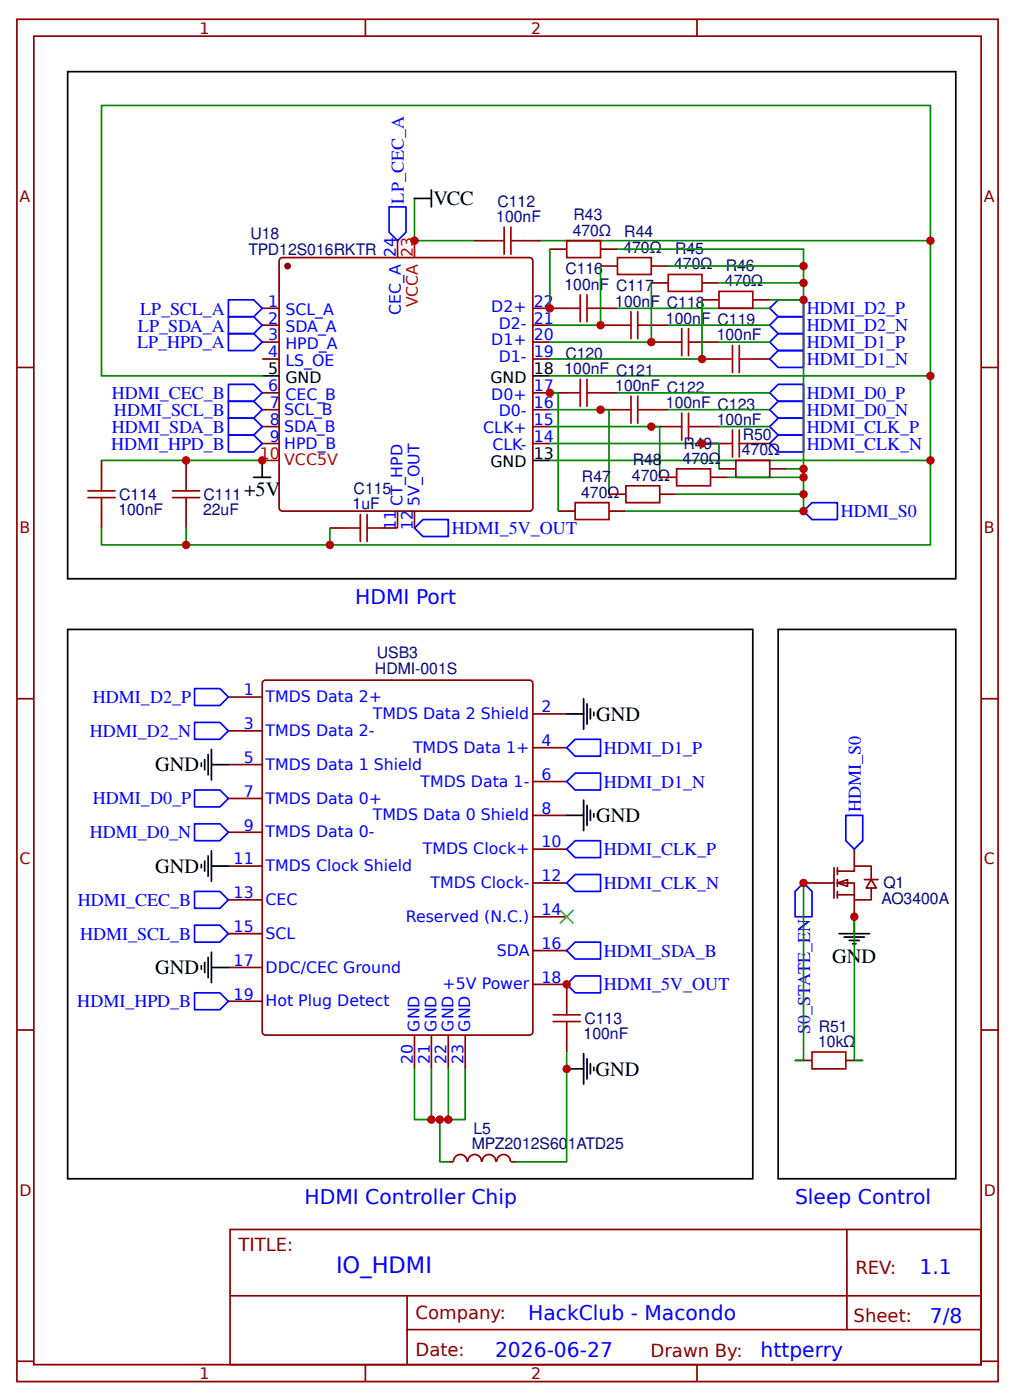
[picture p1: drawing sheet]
<svg xmlns="http://www.w3.org/2000/svg" width="159mm" height="219mm" viewBox="0 0 159 219" stroke-linecap="round" stroke-linejoin="round" font-family="sans-serif">
<g fill="none" stroke="#800" stroke-width=".26">
<path d="M2.6 3h153.5v213.3h-153.5zM5.3 5.7h148.2v207.9h-148.2zM57.1 3v2.7M109 3v2.7M62.2 37.7v2.6M74.1 37.7h2.6M82 37.7h2.7M86 39h2.6M93.9 39h2.7M2.6 57.5h2.7M41 48.3h2.7M41 50.9h2.7"/>
<path d="M41 53.6h2.7M41 56.2h2.7M43.9 40.4l38.9-.1 .5 .3v38.9l-.2 .4-38.9 .1-.5-.3v-38.8zM83.3 48.3h5.3M83.3 50.9h2.7M83.3 53.6h2.7M83.3 56.2h2.7M93.9 48.3h2.7M93.9 50.9h2.7M93.9 41.6h2.7M101.9 50.9h2.6M101.9 53.6h2.6"/>
<path d="M101.9 41.6h2.6M101.9 44.3h2.6M109.8 53.6h2.6M109.8 56.2h2.6M109.8 44.3h2.6M109.8 46.9h2.6M117.7 56.2h2.7M117.7 46.9h2.7M153.5 57.5h2.6M15.9 72.1v2.6M29.1 72.1v2.6M41 61.5h2.7"/>
<path d="M41 64.1h2.7M41 66.8h2.7M41 69.4h2.7M83.3 61.5h5.3M83.3 64.1h2.7M83.3 66.8h2.7M83.3 69.4h2.7M93.9 61.5h2.7M93.9 64.1h2.7M95.2 77.4h2.7M101.9 64.1h2.6M101.9 66.8h2.6"/>
<path d="M103.2 77.4h2.6M103.2 74.7h2.6M109.8 66.8h2.6M109.8 69.4h2.6M111.1 74.7h2.7M112.4 73.4h2.7M117.7 69.4h2.7M120.4 73.4h2.6M15.9 80v2.7M29.1 80v2.7M51.6 82.7h2.6M62.2 80v2.7h-2.7"/>
<path d="M64.8 80v2.7M87.3 80h2.7M95.2 80h2.7M2.6 109.4h2.7M35.7 109.1h5.3M35.7 114.4h5.3M35.7 119.7h5.3M41.3 106.5h41.5l.5 .2v54.8l-.2 .5h-41.6l-.4-.2-.1-54.8zM83.3 111.8h5.3M83.3 117.1h5.3M153.5 109.4h2.6M35.7 125h5.3"/>
<path d="M35.7 130.3h5.3M35.7 135.6h5.3M83.3 122.3h5.3M83.3 127.6h5.3M83.3 132.9h5.3M83.3 138.2h5.3M35.7 140.9h5.3M35.7 146.2h5.3M35.7 151.4h5.3M35.7 156.7h5.3M83.3 143.5h5.3M83.3 148.8h5.3"/>
<path d="M83.3 154.1h5.3v2.6M2.6 161.2h2.7M64.8 162v5.3M67.5 162v5.3M70.1 162v5.3M72.8 162v5.3M88.6 162v2.7M153.5 161.2h2.6M36 192.5h117.5v21.1h-117.5zM70.1 181.9h.8M70.9 181.9a1.06 1.06 0 0 1 1.1-1.2 1.06 1.06 0 0 1 1 1.2M73.2 181.9a1.06 1.06 0 0 1 1-1.2 1.06 1.06 0 0 1 1.1 1.2"/>
<path d="M75.4 181.9a1.06 1.06 0 0 1 1.1-1.2 1.06 1.06 0 0 1 1 1.2M77.7 181.9a1.06 1.06 0 0 1 1.1-1.2 1.06 1.06 0 0 1 1 1.2M79.9 181.9h.8M132.5 192.5v15.6M2.6 213.1h2.7M36 202.8h117.4M57.1 213.6v2.7M63.7 208.1h89.7M63.7 202.8v10.6M109 213.6v2.7M153.5 213.1h2.6"/>
</g>
<circle cx="45" cy="41.6" r=".4" fill="#800" stroke="#800" stroke-width=".26"/>
<g fill="none" stroke="#000" stroke-width=".26">
<path d="M10.6 11.2h138.9v79.4h-138.9zM64.8 31.1h2.7M67.5 29.7v2.7M41 58.8h2.7M83.3 58.8h2.7M39.7 74.7h2.6M41 72.1v2.6M83.3 72.1h2.7M10.6 98.5h107.1v86h-107.1zM31.5 119.4v.6M32 118.9v1.6M32.5 118.1v3.2"/>
<path d="M33.1 119.7h2.6M33.1 117.3v4.8M88.6 111.8h2.7M91.3 109.4v4.7M91.8 110.2v3.1M92.3 111v1.6M92.9 111.5v.5M31.5 135.3v.5M32 134.8v1.6M32.5 134v3.2M33.1 133.2v4.8M33.1 135.6h2.6"/>
<path d="M88.6 127.6h2.7M91.3 125.3v4.7M91.8 126v3.2M92.3 126.8v1.6M92.9 127.4v.5M31.5 151.2v.5M32 150.7v1.5M32.5 149.9v3.1M33.1 149.1v4.7M33.1 151.4h2.6M88.6 167.3h2.7M91.3 164.9v4.8"/>
<path d="M91.8 165.7v3.2M92.3 166.5v1.6M92.9 167.1v.5"/>
</g>
<path d="M64.8 37.7v2.6M41 72.1h2.7" fill="none" stroke="#f00" stroke-width=".26"/>
<g fill="none" stroke="#00f" stroke-width=".26">
<path d="M60.9 32.4h2.6v4l-1.3 1.3-1.3-1.3zM35.7 46.9h4l1.3 1.4-1.3 1.3h-4zM35.7 49.6h4l1.3 1.3-1.3 1.3h-4zM35.7 52.2h4l1.3 1.4-1.3 1.3h-4zM120.4 48.3l1.3-1.4h4v2.7h-4zM120.4 50.9l1.3-1.3h4v2.6h-4zM120.4 53.6l1.3-1.4h4v2.7h-4zM120.4 56.2l1.3-1.3h4v2.6h-4zM35.7 62.8h4l1.3 1.3-1.3 1.4h-4zM35.7 65.5h4l1.3 1.3-1.3 1.3h-4zM35.7 68.1h4l1.3 1.3-1.3 1.3h-4zM35.7 60.2h4l1.3 1.3-1.3 1.3h-4z"/>
<path d="M120.4 61.5l1.3-1.3h4v2.6h-4zM120.4 64.1l1.3-1.3h4v2.7h-4zM120.4 66.8l1.3-1.3h4v2.6h-4zM120.4 69.4l1.3-1.3h4v2.6h-4zM64.8 82.7l1.3-1.4h4v2.7h-4zM125.7 80l1.3-1.3h4v2.6h-4zM30.4 107.8h4l1.3 1.3-1.3 1.3h-4zM30.4 113.1h4l1.3 1.3-1.3 1.3h-4zM88.6 117.1l1.4-1.4h3.9v2.7h-3.9zM30.4 123.7h4l1.3 1.3-1.3 1.3h-4zM30.4 129h4l1.3 1.3-1.3 1.3h-4zM30.4 139.5h4l1.3 1.4-1.3 1.3h-4z"/>
<path d="M88.6 122.3l1.4-1.3h3.9v2.7h-3.9zM88.6 132.9l1.4-1.3h3.9v2.6h-3.9zM90 136.9h3.9v2.6h-3.9l-1.4-1.3zM30.4 155.4h4l1.3 1.3-1.3 1.4h-4zM30.4 144.8h4l1.3 1.4-1.3 1.3h-4zM88.6 148.8l1.4-1.3h3.9v2.6h-3.9zM90 152.8h3.9v2.6h-3.9l-1.4-1.3z"/>
</g>
<g fill="none" stroke="#080" stroke-width=".26">
<path d="M64.8 31.1v6.6h9.3M84.7 37.7h60.8M86 39v9.3M96.6 39h29.1v41h-27.8M41 58.8h-25.1v-42.3h129.6v68.8h-116.4v-2.6M86 58.8h59.5M93.9 41.6v9.3h-7.9M96.6 48.3h23.8M101.9 44.3v9.3h-15.9M104.5 50.9h15.9M104.5 41.6h21.2M109.8 46.9v9.3h-23.8"/>
<path d="M112.4 53.6h8M112.4 44.3h13.3M120.4 46.9h5.3M15.9 72.1h25.1M86 64.1h9.2v13.3M86 66.8h17.2v7.9M86 69.4h26.4v4M86 61.5h1.3v18.5M86 72.1h59.5M96.6 61.5h23.8M104.5 64.1h15.9M105.8 77.4h19.9"/>
<path d="M112.4 66.8h8M113.8 74.7h11.9M123 73.4h2.7M15.9 82.7v2.6h13.2M51.6 82.7v2.6M64.8 167.3v8h8v-8M67.5 167.3v8M68.8 175.3v6.6h1.3M70.1 167.3v8M88.6 164.7v17.2h-7.9"/>
</g>
<g fill="none" stroke="#a00000" stroke-width=".26">
<path d="M76.7 37.7h2.1M78.8 35.6v4.2M79.9 37.7h2.1M79.9 35.6v4.2M88.6 37.7h5.3v2.6h-5.3zM88.6 48.3h2.2M90.8 46.1v4.3M90.8 59.4v4.2M91.8 48.3h2.1M91.8 46.1v4.3M91.8 59.4v4.2M96.6 40.3h5.3v2.7h-5.3z"/>
<path d="M96.6 50.9h2.1M98.7 48.8v4.2M99.7 50.9h2.2M99.7 48.8v4.2M104.5 43h5.3v2.6h-5.3zM104.5 53.6h2.1M106.6 51.4v4.3M107.7 53.6h2.1M107.7 51.4v4.3M112.4 45.6h5.3v2.7h-5.3zM112.4 56.2h2.2M114.6 54.1v4.2"/>
<path d="M115.6 56.2h2.1M115.6 54.1v4.2M13.8 76.8h4.2M13.8 77.9h4.2M15.9 74.7v2.1M15.9 77.9v2.1M27 76.8h4.2M27 77.9h4.2M29.1 74.7v2.1M29.1 77.9v2.1M88.6 61.5h2.2M90 78.7h5.2v2.6h-5.2z"/>
<path d="M91.8 61.5h2.1M96.6 64.1h2.1M97.9 76h5.3v2.7h-5.3zM98.7 62v4.3M99.7 62v4.3M99.7 64.1h2.2M104.5 66.8h2.1M105.8 73.4h5.3v2.6h-5.3zM106.6 64.7v4.2M107.7 64.7v4.2M107.7 66.8h2.1M112.4 69.4h2.2"/>
<path d="M114.6 67.3v4.2M115.1 72.1h5.3v2.6h-5.3zM115.6 67.3v4.2M115.6 69.4h2.1M54.2 82.7h2.2M56.4 80.5v4.3M57.4 80.5v4.3M57.4 82.7h2.1M86.5 158.9h4.3M86.5 159.9h4.3M88.6 156.7v2.2M88.6 159.9v2.1"/>
</g>
<path d="M87.6 142.5l2.1 2.1zM89.7 142.5l-2.1 2.1z" fill="#000" stroke="#3c3" stroke-width=".26"/>
<g fill="#fefefe" stroke="#800" stroke-width=".26">
<path d="M131 138.2l1.6-.5v1z"/>
<path d="M136.3 137.7l.8 1.3h-1.6z"/>
</g>
<g fill="none" stroke="#800" stroke-width=".26">
<path d="M125.7 138.2h4.7M130.4 135.8v4.8M131 136.4h2.6v-.8h2.7v2.1M131 138.2h2.6v2.7h2.7v-1.9M131 135.8v1.1M131 137.7v1M131 139.5v1.1M133.6 132.9v2.7M135.2 137.7h2.1M131 140.1h2.6M133.6 140.9v2.6M124.4 166h2.6"/>
<path d="M132.3 166h2.6"/>
</g>
<path d="M125.7 138.2l1.3 1.3v4h-2.6v-4zM132.3 127.6h2.6v4l-1.3 1.3-1.3-1.3z" fill="none" stroke="#00f" stroke-width=".26"/>
<path d="M121.7 98.5h27.8v86h-27.8zM131.2 146.2h4.8M132 146.7h3.2M132.8 147.2h1.6M133.3 147.7h.6M133.6 143.5v2.7" fill="none" stroke="#000" stroke-width=".26"/>
<path d="M127 164.7h5.3v2.6h-5.3z" fill="none" stroke="#a00000" stroke-width=".26"/>
<path d="M125.7 138.2v27.8h-1.3M133.6 143.5v22.5h1.3" fill="none" stroke="#080" stroke-width=".26"/>
<g fill="#c00">
<circle cx="41" cy="72.1" r=".66"/>
<circle cx="88.6" cy="154.1" r=".66"/>
<circle cx="29.1" cy="72.1" r=".66"/>
<circle cx="29.1" cy="85.3" r=".66"/>
<circle cx="64.8" cy="37.7" r=".66"/>
<circle cx="51.6" cy="85.3" r=".66"/>
<circle cx="67.5" cy="175.3" r=".66"/>
<circle cx="70.1" cy="175.3" r=".66"/>
<circle cx="68.8" cy="175.3" r=".66"/>
<circle cx="88.6" cy="167.3" r=".66"/>
<circle cx="145.5" cy="37.7" r=".66"/>
<circle cx="145.5" cy="58.8" r=".66"/>
<circle cx="145.5" cy="72.1" r=".66"/>
<circle cx="86" cy="48.3" r=".66"/>
<circle cx="93.9" cy="50.9" r=".66"/>
<circle cx="101.9" cy="53.6" r=".66"/>
<circle cx="109.8" cy="56.2" r=".66"/>
<circle cx="86" cy="61.5" r=".66"/>
<circle cx="93.9" cy="64.1" r=".66"/>
<circle cx="101.9" cy="66.8" r=".66"/>
<circle cx="109.8" cy="69.4" r=".66"/>
<circle cx="125.7" cy="41.6" r=".66"/>
<circle cx="125.7" cy="44.3" r=".66"/>
<circle cx="125.7" cy="46.9" r=".66"/>
<circle cx="125.7" cy="77.4" r=".66"/>
<circle cx="125.7" cy="74.7" r=".66"/>
<circle cx="125.7" cy="73.4" r=".66"/>
<circle cx="125.7" cy="80" r=".66"/>
<circle cx="125.7" cy="138.2" r=".66"/>
<circle cx="133.6" cy="143.5" r=".66"/>
</g>
<text font-size="3.5" fill="#00f" x="52.6" y="199.2">IO_HDMI</text>
<g font-size="3.2">
<text x="67.8" y="32.2">VCC</text>
<text x="38.2" y="77.7">+5V</text>
<text x="93.2" y="112.8">GND</text>
<text x="24.3" y="120.7">GND</text>
<text x="93.2" y="128.7">GND</text>
<text x="24.3" y="136.6">GND</text>
<text x="24.3" y="152.5">GND</text>
<text x="130.2" y="150.8">GND</text>
<text x="93.2" y="168.4">GND</text>
</g>
<g font-size="3.2" fill="#00f">
<text x="55.6" y="94.6">HDMI Port</text>
<text x="47.6" y="188.5">HDMI Controller Chip</text>
<text x="124.4" y="188.5">Sleep Control</text>
<text x="143.8" y="199.4">1.1</text>
<text x="82.6" y="206.6">HackClub - Macondo</text>
<text x="145.4" y="207.1">7/8</text>
<text x="77.4" y="212.4">2026-06-27</text>
<text x="119" y="212.4">httperry</text>
</g>
<g font-size="2.8" fill="#00f">
<text x="63.2" y="31.9" transform="rotate(-90 63.2 31.9)">LP_CEC_A</text>
<text x="21.6" y="51.9">LP_SDA_A</text>
<text x="21.9" y="49.3">LP_SCL_A</text>
<text x="126.2" y="49.2">HDMI_D2_P</text>
<text x="126.2" y="51.9">HDMI_D2_N</text>
<text x="21.5" y="54.5">LP_HPD_A</text>
<text x="126.2" y="54.5">HDMI_D1_P</text>
<text x="126.2" y="57.2">HDMI_D1_N</text>
<text x="17.5" y="62.4">HDMI_CEC_B</text>
<text x="17.8" y="65.1">HDMI_SCL_B</text>
<text x="126.2" y="62.4">HDMI_D0_P</text>
<text x="126.2" y="65.1">HDMI_D0_N</text>
<text x="17.4" y="70.4">HDMI_HPD_B</text>
<text x="17.5" y="67.7">HDMI_SDA_B</text>
<text x="126.2" y="67.7">HDMI_CLK_P</text>
<text x="126.2" y="70.4">HDMI_CLK_N</text>
<text x="70.6" y="83.6">HDMI_5V_OUT</text>
<text x="131.5" y="80.9">HDMI_S0</text>
<text x="14.5" y="110">HDMI_D2_P</text>
<text x="14.1" y="115.3">HDMI_D2_N</text>
<text x="94.5" y="118">HDMI_D1_P</text>
<text x="14.5" y="125.9">HDMI_D0_P</text>
<text x="94.5" y="123.3">HDMI_D1_N</text>
<text x="14.1" y="131.2">HDMI_D0_N</text>
<text x="134.6" y="127.1" transform="rotate(-90 134.6 127.1)">HDMI_S0</text>
<text x="94.5" y="133.9">HDMI_CLK_P</text>
<text x="12.2" y="141.8">HDMI_CEC_B</text>
<text x="94.5" y="139.2">HDMI_CLK_N</text>
<text x="12.5" y="147.1">HDMI_SCL_B</text>
<text x="94.5" y="149.8">HDMI_SDA_B</text>
<text x="94.5" y="155">HDMI_5V_OUT</text>
<text x="12.1" y="157.7">HDMI_HPD_B</text>
<text x="126.7" y="161.8" transform="rotate(-90 126.7 161.8)">S0_STATE_EN</text>
</g>
<g font-size="2.8" fill="#800">
<text x="37.3" y="195.9">TITLE:</text>
<text x="133.8" y="199.4">REV:</text>
<text x="65" y="206.5">Company:</text>
<text x="133.5" y="207">Sheet:</text>
<text x="65" y="212.3">Date:</text>
<text x="101.8" y="212.4">Drawn By:</text>
</g>
<g font-size="2.5" fill="#800">
<text x="31.2" y="5.3">1</text>
<text x="83.1" y="5.3">2</text>
<text x="3" y="31.6">A</text>
<text x="153.9" y="31.6">A</text>
<text x="3" y="83.4">B</text>
<text x="153.9" y="83.4">B</text>
<text x="3" y="135.3">C</text>
<text x="153.9" y="135.3">C</text>
<text x="3" y="187.2">D</text>
<text x="153.9" y="187.2">D</text>
<text x="31.2" y="215.9">1</text>
<text x="83.1" y="215.9">2</text>
</g>
<g font-size="2.5" fill="#000080">
<text x="77.6" y="34.8">100nF</text>
<text x="77.8" y="32.4">C112</text>
<text x="89.7" y="34.5">R43</text>
<text x="38.9" y="39.9">TPD12S016RKTR</text>
<text x="39.2" y="37.4">U18</text>
<text x="89.6" y="36.9">470Ω</text>
<text x="97.5" y="39.5">470Ω</text>
<text x="97.6" y="37.1">R44</text>
<text x="105.6" y="39.8">R45</text>
<text x="88.3" y="45.3">100nF C117</text>
<text x="88.4" y="43">C116</text>
<text x="96.2" y="48">100nF C118</text>
<text x="105.4" y="42.2">470Ω</text>
<text x="113.4" y="44.8">470Ω</text>
<text x="113.5" y="42.4">R46</text>
<text x="104.2" y="50.6">100nF C119</text>
<text x="112.1" y="53.3">100nF</text>
<text x="88.3" y="58.6">100nF C121</text>
<text x="88.4" y="56.2">C120</text>
<text x="96.2" y="61.2">100nF C122</text>
<text x="104.2" y="63.9">100nF C123</text>
<text x="106.9" y="70.2">R49</text>
<text x="112.1" y="66.5">100nF</text>
<text x="116" y="71.3">470Ω</text>
<text x="116.2" y="68.9">R50</text>
<text x="55.3" y="77.3">C115</text>
<text x="90.9" y="77.9">470Ω</text>
<text x="91" y="75.5">R47</text>
<text x="98.8" y="75.2">470Ω</text>
<text x="99" y="72.9">R48</text>
<text x="106.8" y="72.6">470Ω</text>
<text x="18.5" y="80.6">100nF</text>
<text x="18.7" y="78.2">C114</text>
<text x="31.7" y="80.6">22uF</text>
<text x="31.8" y="78.2">C111</text>
<text x="55.2" y="79.7">1uF</text>
<text x="58.6" y="105.4">HDMI-001S</text>
<text x="59" y="103">USB3</text>
<text x="137.8" y="141.5">AO3400A</text>
<text x="138.2" y="139.1">Q1</text>
<text x="91.4" y="160.2">C113</text>
<text x="128.1" y="161.5">R51</text>
<text x="91.3" y="162.6">100nF</text>
<text x="128" y="163.9">10kΩ</text>
<text x="73.8" y="179.9">MPZ2012S601ATD25</text>
<text x="74" y="177.6">L5</text>
</g>
<g font-size="2.5" fill="#00f">
<text x="61.9" y="40.2" transform="rotate(-90 61.9 40.2)">24</text>
<text x="42" y="48">1</text>
<text x="83.5" y="48">22</text>
<text x="42" y="50.6">2</text>
<text x="42" y="53.3">3</text>
<text x="44.6" y="49.3">SCL_A</text>
<text x="44.6" y="52">SDA_A</text>
<text x="62.7" y="49.2" transform="rotate(-90 62.7 49.2)">CEC_A</text>
<text x="76.8" y="48.8">D2+</text>
<text x="78" y="51.4">D2-</text>
<text x="83.5" y="53.3">20</text>
<text x="83.5" y="50.6">21</text>
<text x="42" y="55.9">4</text>
<text x="44.6" y="54.6">HPD_A</text>
<text x="44.6" y="57.3">LS_OE</text>
<text x="76.8" y="54.1">D1+</text>
<text x="78" y="56.7">D1-</text>
<text x="83.5" y="55.9">19</text>
<text x="42" y="61.2">6</text>
<text x="42.2" y="63.9">7</text>
<text x="44.4" y="64.9">SCL_B</text>
<text x="44.6" y="62.5">CEC_B</text>
<text x="76.8" y="62.5">D0+</text>
<text x="78" y="65.2">D0-</text>
<text x="83.5" y="63.9">16</text>
<text x="83.5" y="61.2">17</text>
<text x="42.2" y="66.5">8</text>
<text x="42.2" y="69.2">9</text>
<text x="44.4" y="67.6">SDA_B</text>
<text x="44.4" y="70.2">HPD_B</text>
<text x="75.6" y="67.8">CLK+</text>
<text x="77" y="70.5">CLK-</text>
<text x="83.5" y="69.2">14</text>
<text x="83.5" y="66.5">15</text>
<text x="61.9" y="83" transform="rotate(-90 61.9 83)">11</text>
<text x="63" y="79.2" transform="rotate(-90 63 79.2)">CT_HPD</text>
<text x="64.6" y="83" transform="rotate(-90 64.6 83)">12</text>
<text x="65.6" y="79.2" transform="rotate(-90 65.6 79.2)">5V_OUT</text>
<text x="38.1" y="108.8">1</text>
<text x="41.5" y="109.9">TMDS Data 2+</text>
<text x="58.3" y="112.6">TMDS Data 2 Shield</text>
<text x="84.7" y="111.5">2</text>
<text x="38.1" y="114.1">3</text>
<text x="38.1" y="119.4">5</text>
<text x="41.5" y="115.2">TMDS Data 2-</text>
<text x="64.6" y="117.8">TMDS Data 1+</text>
<text x="84.7" y="116.8">4</text>
<text x="38.1" y="124.7">7</text>
<text x="41.5" y="120.5">TMDS Data 1 Shield</text>
<text x="41.5" y="125.8">TMDS Data 0+</text>
<text x="65.8" y="123.1">TMDS Data 1-</text>
<text x="84.7" y="122.1">6</text>
<text x="38.1" y="130">9</text>
<text x="41.5" y="131.1">TMDS Data 0-</text>
<text x="58.3" y="128.4">TMDS Data 0 Shield</text>
<text x="84.7" y="127.4">8</text>
<text x="36.5" y="135.3">11</text>
<text x="41.5" y="136.4">TMDS Clock Shield</text>
<text x="66.1" y="133.7">TMDS Clock+</text>
<text x="84.7" y="132.7">10</text>
<text x="84.7" y="138">12</text>
<text x="36.5" y="140.6">13</text>
<text x="41.5" y="141.7">CEC</text>
<text x="67.3" y="139">TMDS Clock-</text>
<text x="84.7" y="143.2">14</text>
<text x="36.5" y="145.9">15</text>
<text x="41.5" y="146.9">SCL</text>
<text x="63.5" y="144.3">Reserved (N.C.)</text>
<text x="77.7" y="149.6">SDA</text>
<text x="84.7" y="148.5">16</text>
<text x="36.5" y="151.2">17</text>
<text x="41.5" y="152.2">DDC/CEC Ground</text>
<text x="69.2" y="154.9">+5V Power</text>
<text x="84.7" y="153.8">18</text>
<text x="36.5" y="156.5">19</text>
<text x="41.5" y="157.5">Hot Plug Detect</text>
<text x="65.6" y="161.5" transform="rotate(-90 65.6 161.5)">GND</text>
<text x="68.3" y="161.5" transform="rotate(-90 68.3 161.5)">GND</text>
<text x="70.9" y="161.5" transform="rotate(-90 70.9 161.5)">GND</text>
<text x="73.6" y="161.5" transform="rotate(-90 73.6 161.5)">GND</text>
<text x="64.6" y="166.5" transform="rotate(-90 64.6 166.5)">20</text>
<text x="67.2" y="166.5" transform="rotate(-90 67.2 166.5)">21</text>
<text x="69.8" y="166.5" transform="rotate(-90 69.8 166.5)">22</text>
<text x="72.5" y="166.5" transform="rotate(-90 72.5 166.5)">23</text>
</g>
<g font-size="2.5" fill="#f00">
<text x="64.6" y="40.2" transform="rotate(-90 64.6 40.2)">23</text>
<text x="65.4" y="48.1" transform="rotate(-90 65.4 48.1)">VCCA</text>
<text x="40.6" y="71.8">10</text>
<text x="44.4" y="72.9">VCC5V</text>
</g>
<g font-size="2.5">
<text x="42" y="58.6">5</text>
<text x="44.6" y="59.9">GND</text>
<text x="76.7" y="59.9">GND</text>
<text x="83.5" y="58.6">18</text>
<text x="83.5" y="71.8">13</text>
<text x="76.7" y="73.1">GND</text>
</g>
</svg>
